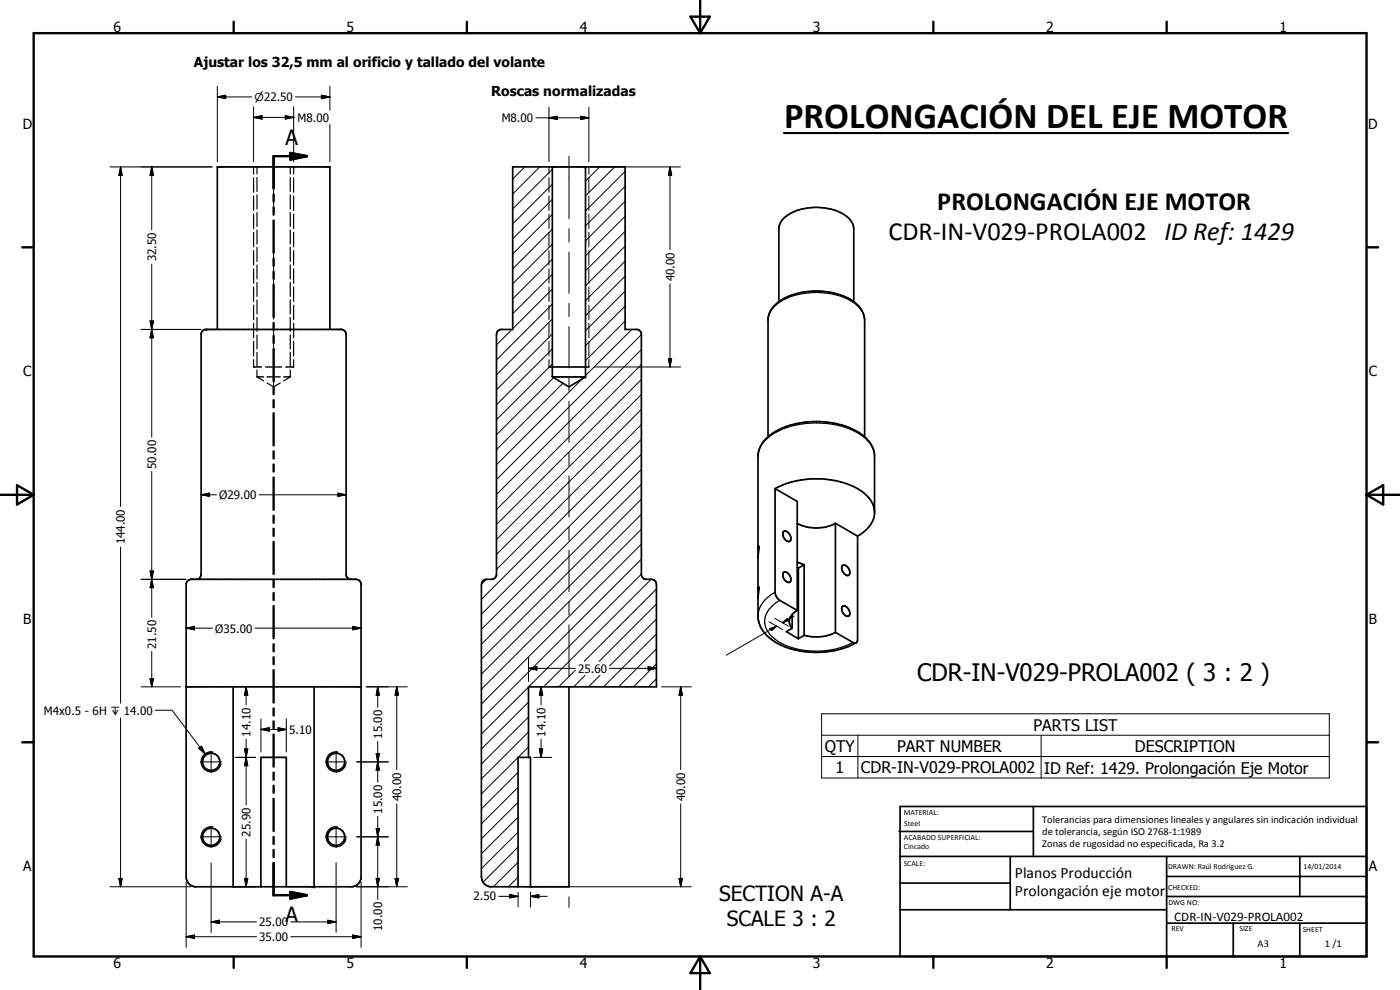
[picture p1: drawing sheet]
<svg xmlns="http://www.w3.org/2000/svg" width="420mm" height="297mm" viewBox="0 0 420 297" stroke-linecap="round" stroke-linejoin="round" font-family="sans-serif">
<g fill="none" stroke="#000" stroke-width=".51">
<path d="M165.8 50.1v63M175.7 50.1v63M65.2 98.8v-48.7h33.8v48.7M233.8 90.6v-22.4a6.1 6.1 0 0 1 4-4.4 16.9 16.9 0 0 1 16.6 1.4 4.7 4.7 0 0 1 1.8 3.5v21.9M164.7 110.1h12M165.8 113.1l5 3 4.9-3M165.8 113.1h9.9M230.5 131.1v-35.5a8.8 8.8 0 0 1 6-6.7 22 22 0 0 1 19.5 1.4 7.4 7.4 0 0 1 3.5 5.8v35M232.6 146.6v31.4l.5 1.2 .7 .8 5.5 3.1M232.6 146.6a24.6 24.6 0 0 1 10.8-2.9 30.1 30.1 0 0 1 9.9 1.2 12.7 12.7 0 0 1 8.8 6.8l.4 1.8M232.6 146.6l6.7 3.9v32.6M235 159.6a1.18 1.18 0 0 1 2 .7 1.37 1.37 0 0 1-.2 2.2 2.22 2.22 0 0 1-1.8-2.9z"/>
<path d="M239.3 157a12.4 12.4 0 0 0 11.4 0M250.7 157l6.7 3.9M250.7 157v32.7M56.3 174.3l1.1-.5h49.5l.8 .3 .4 .4 .3 .5v88.5a3.1 3.1 0 0 1-2.7 2.6h-47.2a3 3 0 0 1-2.6-3v-87.8zM58.9 173.8a1.39 1.39 0 0 0 1.5-1.2v-72.3l.2-.8 1-.7h41l1 .7 .3 .8v72l.4 1.1 1.1 .4M227.5 176.5l.1-.4-.1 9.2a10.6 10.6 0 0 0 7.3 8.4 26.6 26.6 0 0 0 22.2-.9M227.6 163.8l-.1 .4M227.6 163.8l.1 .1M227.7 163.9l-.2 3 .1 11.5M235.2 171.7a1.92 1.92 0 0 1 1.8 .9 1.92 1.92 0 0 1 0 2.1 2.11 2.11 0 0 1-1.8-3zM239.3 170.3l.3 .2M239.3 168.6l2 .8"/>
<path d="M239.6 170.5v21.1M241.3 169.4l-1.7 1.1M241.3 169.4v21.2M252.8 169.7a1.96 1.96 0 0 1 2.1 2.6l-.1 .2a1.59 1.59 0 0 1-2.1-1.4l-.1-.8zM257.4 160.9a8.5 8.5 0 0 0 5.1-6.8v-17.7a10.7 10.7 0 0 0-7.3-8 27.8 27.8 0 0 0-18.3-.8 13.3 13.3 0 0 0-9 7.2l-.4 1.6 .1 29.8M257.4 160.9v31a.88 .88 0 0 1-.5 .9 .88 .88 0 0 1-1-.1l-5.2-3M237.7 188.5l-1.7 1 3.6 2.1M237.7 184.4v4.1M239.3 183.1a3.4 3.4 0 0 0-1.9 5.1l.3 .3M241.3 190.6l-1.7 1M250.7 189.7a12.8 12.8 0 0 1-9.4 .9M252.8 181.9a1.82 1.82 0 0 1 2.2 1.7 .85 .85 0 0 1-.2 1.2 .85 .85 0 0 1-1.2-.2 2.04 2.04 0 0 1-.8-2.7z"/>
<path d="M55.9 206.1h52.5M70 206.1v60M94.3 206.1v60M170.8 206.1v60h-23.7a3 3 0 0 1-2.6-3v-87.8a1.6 1.6 0 0 1 1.5-1.5l2.1-.1 .9-1.1v-72.3l.4-1 .8-.5h3.7v-48.7h33.7v48.7h3.7l.8 .5 .4 .7v72.3a1.52 1.52 0 0 0 1.5 1.5h1.5l.8 .3 .5 .4 .2 .8v30.8h-38.4v21.1M269.8 249.5h40.3M270.1 242h140v45h-140zM270.1 257h140M303.2 257v16M310.1 242v15M350.1 257v30M390.1 257v12M78.3 266.1v-38.9h7.6v38.9"/>
<path d="M155.5 266.1v-38.9h3.7v38.9M270.1 265h33.1M270.1 273h80M350.1 277h60M350.1 269h60M350.1 263h60M370.1 277v10M390.1 277v10"/>
<circle cx="63.4" cy="228.6" r="2.6"/>
<circle cx="100.9" cy="228.6" r="2.61"/>
<circle cx="63.4" cy="251.1" r="2.6"/>
<circle cx="100.9" cy="251.1" r="2.6"/>
</g>
<g fill="#000">
<circle cx="175.7" cy="50.1" r=".25"/>
<circle cx="61.9" cy="98.8" r=".25"/>
<circle cx="175.7" cy="113.1" r=".25"/>
<circle cx="227.6" cy="176.1" r=".25"/>
<circle cx="227.6" cy="163.8" r=".25"/>
<circle cx="108.4" cy="206.1" r=".25"/>
<circle cx="94.3" cy="266.1" r=".25"/>
</g>
<g fill="none" stroke="#000" stroke-width=".35">
<path d="M76.1 50.1v2.1M76.1 53.3v4.4M76.1 58.8v4.4M77.1 50.1v2.1M77.1 53.3v4.1M77.1 58.5v4.2M87.1 50.1v2.1M87.1 53.3v4.1M87.1 58.5v4.2M88.1 50.1v2.1M88.1 53.3v4.4M88.1 58.8v4.4"/>
<path d="M76.1 64.3v4.3M76.1 69.7v4.4M76.1 75.2v4.3M77.1 63.8v4.1M77.1 69v4.2M77.1 74.2v4.2M77.1 79.5v4.2M87.1 63.8v4.1M87.1 69v4.2M87.1 74.2v4.2M87.1 79.5v4.2M88.1 64.3v4.3"/>
<path d="M88.1 69.7v4.4M88.1 75.2v4.3M76.1 80.6v4.4M76.1 86.1v4.4M76.1 91.6v4.3M76.1 97v4.3M77.1 84.8v4.1M77.1 90v4.2M77.1 95.2v4.2M87.1 84.8v4.1M87.1 90v4.2M87.1 95.2v4.2"/>
<path d="M88.1 80.6v4.4M88.1 86.1v4.4M88.1 91.6v4.3M88.1 97v4.3M230.5 96.1a8.2 8.2 0 0 1 6.2-6.8 22.7 22.7 0 0 1 19.3 1.4 6.9 6.9 0 0 1 3.5 5.4M76.1 102.4v4.4M76.1 107.9v2.2h2.4M77.1 113.1h2.1M77.1 113.1l2.1 1.2M77.1 100.5v4.2M77.1 105.7v4.2M77.1 111v2.1"/>
<path d="M79.7 110.1h4.8M80.1 113.1h4M80.1 114.9l2 1.2 2-1.2M85.1 113.1h2M87.1 113.1l-2 1.2M87.1 100.5v4.2M87.1 105.7v4.2M87.1 111v2.1M88.1 102.4v4.4M88.1 107.9v2.2h-2.4M227.5 137a8.5 8.5 0 0 1 4.7-7 26.4 26.4 0 0 1 26.8 1 7.7 7.7 0 0 1 3.5 6M232.6 177.7a8.7 8.7 0 0 0-5.1 7.1"/>
<path d="M234 180.1a7.2 7.2 0 0 0-4.4 7.6 10.2 10.2 0 0 0 7 6.3 24.5 24.5 0 0 0 19.3-1.3M63.9 225.6a3 3 0 0 0-3.5 2.5 3 3 0 0 0 2.4 3.4 3 3 0 0 0 3.5-2.4M101.4 225.6a3 3 0 0 0-3.5 2.5 3 3 0 0 0 2.5 3.5 3 3 0 0 0 3.4-2.5M63.9 248.1a3 3 0 0 0-3.5 2.4 3 3 0 0 0 2.4 3.5 3 3 0 0 0 3.5-2.4M101.4 248.1a3 3 0 0 0-3.5 2.5 3 3 0 0 0 2.5 3.4 3 3 0 0 0 3.4-2.4"/>
</g>
<g fill="none" stroke="#000" stroke-width=".3">
<path d="M65.2 29.1l2.5-.5v1zM65.2 29.1h10.4M65.2 25.9v22.6M76.1 35.2l2.5-.5v1zM76.1 35.2h12.4M76.1 32v16.5M85.6 34.7l2.5 .5-2.5 .5zM88.1 32v16.5M88.7 29.1h10.3M96.5 28.6l2.5 .5-2.5 .5zM99 25.9v7.2M99 37.3v11.2"/>
<path d="M160.8 35.3h15.9M164.7 35.3l2.5-.4v1zM164.7 32.2v16.3M174.3 34.9l2.4 .4-2.4 .6zM176.7 32.2v16.3M33 50.1h30.7M36.2 50.1l.4 2.5h-.9zM36.2 50.1v101.9M45.5 50.1l.5 2.5h-1zM45.5 50.1v18.9M82.1 46.9v17.5M157.5 50.1l-3.6 3.6"/>
<path d="M162 50.1l-8.1 8.1M164.7 50.1v2.1M164.7 53.3v4.4M164.7 58.8v4.4M165.8 59.8l-11.9 11.9M165.8 55.3l-11.9 11.9M165.8 50.8l-11.9 11.9M170.8 46.9v18.8M176.7 50.1v2.1M176.7 53.3v4.4M176.7 58.8v4.4M177.3 50.1h26.9"/>
<path d="M180 50.1l-4.3 4.2M184.5 50.1l-8.8 8.7M187.6 55.9l-11.9 11.9M187.6 51.4l-11.9 11.9M201.1 50.1l.5 2.5h-1zM201.1 50.1v24.8M45.5 79.2v52M82.1 67.4v4M82.1 74.4v14.4M164.7 64.3v4.3M164.7 69.7v4.4M164.7 75.2v4.3"/>
<path d="M165.8 77.8l-11.9 11.9M165.8 73.3l-11.9 11.8M165.8 68.7l-11.9 12M165.8 64.3l-11.9 11.9M170.8 68.6v4M170.8 75.6v12.4M176.7 64.3v4.3M176.7 69.7v4.4M176.7 75.2v4.3M187.6 78.4l-11.9 11.8M187.6 73.8l-11.9 12M187.6 69.4l-11.9 11.9"/>
<path d="M187.6 64.9l-11.9 11.9M187.6 60.4l-11.9 11.9M42.4 98.8h17.9M45 96.3h1l-.5 2.5zM45 96.3h1l-1 5h1zM45.5 98.8l.5 2.5h-1zM82.1 91.7v4.1M82.1 98.7v17.5M153.7 98.8l-4.7 4.7M164.7 80.6v4.4M164.7 86.1v4.4M164.7 91.6v4.3"/>
<path d="M164.7 97v4.3M165.8 95.7l-16.8 16.8M165.8 91.2l-16.8 16.8M165.8 86.7l-11.9 11.9M165.8 82.3l-11.9 11.8M170.8 91v4M170.8 98v12.4M176.7 80.6v4.4M176.7 86.1v4.4M176.7 91.6v4.3M176.7 97v4.3M187.6 96.3l-11.9 11.9"/>
<path d="M187.6 91.8l-11.9 11.9M187.6 87.3l-11.9 11.9M187.6 82.8l-11.9 11.9M189.6 98.8l-13.9 13.9M201.1 85.2v24.9M164.7 102.4v4.4M164.7 107.9v2.2M165.8 109.2l-16.8 16.7M165.8 104.7l-16.8 16.8M165.8 100.2l-16.8 16.8M166.1 113.3l-17.1 17.1M168.9 115l-19.9 19.9"/>
<path d="M170.8 113.4v4M174.7 113.7l-25.7 25.7M176.7 102.4v4.4M176.7 107.9v2.2M178.3 110.1h25.9M192.5 118.4l-43.5 43.5M192.5 113.9l-43.5 43.5M192.5 109.4l-43.5 43.5M192.5 104.9l-43.5 43.5M192.5 100.4l-43.5 43.5M200.6 107.6h1l-.5 2.5zM170.8 120.4v12.4"/>
<path d="M170.8 135.8v3.9M192.5 136.3l-48 48M192.5 131.8l-48 48M192.5 127.4l-43.5 43.5M192.5 122.9l-43.5 43.5M45.5 141.5v43.7M60.4 148.5l2.5-.5v.9zM60.4 148.5h4.6M77.8 148.5h26.1M101.4 148l2.5 .5-2.5 .4zM170.8 142.7v12.5M170.8 158.2v3.9"/>
<path d="M192.5 158.8l-48 48M192.5 154.3l-48 48M192.5 149.8l-48 48M192.5 145.3l-48 48M192.5 140.8l-48 48M36.2 164.2v46.8M42.4 173.8h13.4M45 171.3h1l-.5 2.5zM45 171.3l1 5h-1l1-5zM45.5 173.8l.5 2.5h-1zM146 173.8l-1.5 1.5M170.8 165.1v12.4"/>
<path d="M192.5 172.3l-33.8 33.8M192.5 167.8l-48 48M192.5 163.3l-48 47.9M195.4 173.8l-32.3 32.3M197 176.7l-21.7 21.7M45.5 195.5v10.6M55.9 188.5l2.5-.5v1zM55.9 188.5h7.9M76.5 188.5h31.9M105.9 188l2.5 .5-2.5 .5zM158.6 197.4v7.1M170.8 180.5v4"/>
<path d="M170.8 187.5v15.6M197 199.2l-6.9 6.9M197 194.7l-11.4 11.4M197 190.2l-15.9 15.9M197 185.7l-14 14.1M197 181.2l-17.2 17.2M197 197.4v7.1M230.8 186.6l4.1 2.3M230.9 188.7l2.2-.8-1.5 1.2zM232.6 185.5l4 2.4M233.1 187.9l-15.1 8.7M234.8 186.9l1.5-1.3 .6 .5z"/>
<path d="M238.4 184.8l-3.6 2.1M36.2 215.4v50.7M42.4 206.1h11.9M45 203.6h1l-.5 2.5zM46.6 213.1h5l9.9 13.1M73.9 206.1l.5 2.5h-1zM73.9 206.1v5.4M78.3 218.9l2.5-.5v1zM78.3 218.9h7.7M78.3 215.7v9.9M83.5 218.4l2.4 .5-2.4 .5zM85.9 215.7v9.9"/>
<path d="M110 206.1h12.2M113.4 206.1l.5 2.5h-1zM113.4 206.1v6.1M119.1 206.1l.5 2.5h-1zM119.1 206.1v24.8M158.6 200.5l2.5-.5v1zM158.6 219.6l-14.1 14.1M158.6 215.1l-14.1 14.1M158.6 210.7l-14.1 14M158.6 206.2l-14.1 14.1M158.6 200.5h14.1M162.4 206.1l.5 2.5h-1z"/>
<path d="M162.4 206.1v5.4M172.7 201.1l-5 5M175.6 202.6l-3.4 3.5M180.1 202.6l-3.5 3.5M183 200.5h14M194.5 200l2.5 .5-2.5 .5zM197 203.7l-2.4 2.4M198.6 206.1h8.9M204.3 206.1l.5 2.5h-1zM204.3 206.1v24.8M246.6 214.2h152.3v19.2h-152.3zM59.6 224.5l.8-.6 1.1 2.3z"/>
<path d="M60.2 228.6h6.3M63.4 225.4v6.4M70.7 227.2h6M73.4 224.7h1l-.5 2.5zM73.9 227.2l.5 2.5h-1zM73.9 221.8v19.7M97.7 228.6h6.3M100.9 225.4v6.4M107 228.6h9.5M112.9 226.1h1l-.5 2.5zM113.4 228.6l.5 2.5h-1zM113.4 222.5v12.2"/>
<path d="M155.5 236.2l-11 11M155.5 231.7l-11 11M158.6 224.1l-14.1 14.1M160.2 227.2h5.4M161.9 224.7h1l-.5 2.5zM162.4 221.8v5.4M246.6 220.6h152.3M246.6 227h152.3M257.5 220.6v12.8M312.5 220.6v12.8M60.2 251.1h6.3M63.4 247.9v6.4"/>
<path d="M63.4 258.9v20.9M73.9 251.8v14.3M97.7 251.1h6.3M100.9 247.9v6.4M100.9 258.9v20.9M107 251.1h9.5M112.9 248.6h1l-.5 2.5zM113.4 251.1l.5 2.5h-1zM113.4 245v24.9M119.1 241.2v24.9M155.5 258.7l-7.4 7.4M155.5 254.2l-10.5 10.5"/>
<path d="M155.5 249.7l-11 10.9M155.5 245.2l-11 11M155.5 240.7l-11 11M204.3 241.2v24.9M33 266.1h24.3M35.7 263.6h.9l-.4 2.5zM55.9 264.7v19.5M63.4 276.6l2.5-.5v1zM63.4 276.6h13.6M70.7 266.1h6M73.4 263.6h1l-.5 2.5zM87.3 276.6h13.6"/>
<path d="M98.4 276.1l2.5 .5-2.5 .5zM107 266.1h15.2M108.4 264.7v19.5M112.9 263.6h1l-.5 2.5zM118.6 263.6h1l-.5 2.5zM149.7 268.9h5.8M153 268.4l2.5 .5-2.5 .5zM155.5 263.2l-2.9 2.9M155.5 267.7v4.4M157 266.1h13.6M159.2 268.9l2.5-.5v1zM159.2 268.9h5"/>
<path d="M159.2 267.7v4.4M170.8 269.1v3.1M170.8 266.1h36.7M203.8 263.6h1l-.5 2.5zM55.9 281.1l2.5-.6v1.1zM55.9 281.1h21.1M87.3 281.1h21.1M105.9 280.5l2.5 .6-2.5 .5z"/>
</g>
<g fill="none" stroke="#000" stroke-width=".71">
<path d="M10.1 9.9h400v277.1h-400zM70.1 6.5v3.4M140.1 6.5v3.4M207.2 5h5.8l-2.9 4.9zM210.1 0v9.9M280.1 6.5v3.4M350.1 6.5v3.4M82.1 58.3v2.2M87.1 45.9l5 1-5 1zM92.1 46.9h-10v9.7M6.7 74.2h3.4M82.1 62.2v2.2"/>
<path d="M82.1 66.2v9.6M82.1 77.6v2.2M410.1 74.2h3.5M82.1 81.5v2.2M82.1 85.4v9.7M82.1 96.9v2.1M82.1 100.8v2.1M82.1 104.7v9.7M82.1 116.2v2.1M82.1 120.1v2.1M82.1 124v9.6M82.1 135.4v2.2"/>
<path d="M82.1 139.4v2.1M.1 148.5h10M5.1 145.6l5 2.9-5 2.9zM82.1 143.3v9.7M82.1 154.7v2.1M82.1 158.6v2.2M410.1 148.5h10M410.1 148.5l5-2.9v5.8zM82.1 162.6v9.6M82.1 174v2.1M82.1 177.9v2.1M82.1 181.8v9.7"/>
<path d="M82.1 193.3v2.1M82.1 197.2v2.1M82.1 201.1v9.7M82.1 212.6v2.1M82.1 216.5v2.1M6.7 222.7h3.4M82.1 220.4v9.6M82.1 231.8v2.2M82.1 235.8v2.1M82.1 239.6v9.7M410.1 222.7h3.5M82.1 251.1v2.1"/>
<path d="M82.1 255v2.2M82.1 259v9.6h10M87.1 267.6l5 1-5 1zM70.1 287v3.4M140.1 287v3.4M210.1 287v10M210.1 287l2.9 5h-5.8zM280.1 287v3.4M350.1 287v3.4"/>
</g>
<g fill="#000">
<path d="M65.2 29.1l2.5-.5v1zM76.1 35.2l2.5-.5v1zM85.6 34.7l2.5 .5-2.5 .5zM96.5 28.6l2.5 .5-2.5 .5zM164.7 35.3l2.5-.4v1zM174.3 34.9l2.4 .4-2.4 .6zM36.2 50.1l.4 2.5h-.9zM45.5 50.1l.5 2.5h-1zM87.1 45.9l5 1-5 1zM201.1 50.1l.5 2.5h-1zM45 96.3h1l-.5 2.5zM45.5 98.8l.5 2.5h-1z"/>
<path d="M200.6 107.6h1l-.5 2.5zM60.4 148.5l2.5-.5v.9zM101.4 148l2.5 .5-2.5 .4zM45 171.3h1l-.5 2.5zM45.5 173.8l.5 2.5h-1zM55.9 188.5l2.5-.5v1zM105.9 188l2.5 .5-2.5 .5zM230.9 188.7l2.2-.8-1.5 1.2zM234.8 186.9l1.5-1.3 .6 .5zM45 203.6h1l-.5 2.5zM73.9 206.1l.5 2.5h-1zM78.3 218.9l2.5-.5v1z"/>
<path d="M83.5 218.4l2.4 .5-2.4 .5zM113.4 206.1l.5 2.5h-1zM119.1 206.1l.5 2.5h-1zM158.6 200.5l2.5-.5v1zM162.4 206.1l.5 2.5h-1zM194.5 200l2.5 .5-2.5 .5zM204.3 206.1l.5 2.5h-1zM59.6 224.5l.8-.6 1.1 2.3zM73.4 224.7h1l-.5 2.5zM73.9 227.2l.5 2.5h-1zM112.9 226.1h1l-.5 2.5zM113.4 228.6l.5 2.5h-1z"/>
<path d="M161.9 224.7h1l-.5 2.5zM112.9 248.6h1l-.5 2.5zM113.4 251.1l.5 2.5h-1zM35.7 263.6h.9l-.4 2.5zM63.4 276.6l2.5-.5v1zM73.4 263.6h1l-.5 2.5zM87.1 267.6l5 1-5 1zM98.4 276.1l2.5 .5-2.5 .5zM112.9 263.6h1l-.5 2.5zM118.6 263.6h1l-.5 2.5zM153 268.4l2.5 .5-2.5 .5zM159.2 268.9l2.5-.5v1z"/>
<path d="M203.8 263.6h1l-.5 2.5zM55.9 281.1l2.5-.6v1.1zM105.9 280.5l2.5 .6-2.5 .5z"/>
</g>
<path d="M235.3 39.9h151.3" fill="none" stroke="#000" stroke-width=".63"/>
<text font-size="11" x="235.3" y="38.4">PROLONGACIÓN DEL EJE MOTOR</text>
<g font-size="7.9">
<text x="281.3" y="63">PROLONGACIÓN EJE MOTOR</text>
<text x="266.6" y="72">CDR-IN-V029-PROLA002 ID Ref: 1429</text>
</g>
<text font-size="7.2" x="275.3" y="204.5">CDR-IN-V029-PROLA002 ( 3 : 2 )</text>
<g font-size="6.3">
<text x="85.7" y="43.4">A</text>
<text x="215.8" y="270.3">SECTION A-A</text>
<text x="85.7" y="276.7">A</text>
<text x="218.1" y="277.8">SCALE 3 : 2</text>
</g>
<g font-size="4.8">
<text x="310.2" y="219.2">PARTS LIST</text>
<text x="247.5" y="225.6">QTY</text>
<text x="269.2" y="225.6">PART NUMBER</text>
<text x="340.6" y="225.6">DESCRIPTION</text>
<text x="250.7" y="232">1</text>
<text x="258.3" y="232">CDR-IN-V029-PROLA002</text>
<text x="313.4" y="232.2">ID Ref: 1429. Prolongación Eje Motor</text>
</g>
<g font-size="4.7">
<text x="304.6" y="263.5">Planos Producción</text>
<text x="304.6" y="268.9">Prolongación eje motor</text>
</g>
<g font-size="4.2">
<text x="34" y="9.6">6</text>
<text x="104" y="9.6">5</text>
<text x="174" y="9.6">4</text>
<text x="244" y="9.6">3</text>
<text x="314" y="9.6">2</text>
<text x="384" y="9.6">1</text>
<text x="6.8" y="38.7">D</text>
<text x="410.6" y="38.7">D</text>
<text x="7" y="112.9">C</text>
<text x="410.8" y="112.9">C</text>
<text x="7" y="187.1">B</text>
<text x="410.8" y="187.1">B</text>
<text x="7" y="261.4">A</text>
<text x="410.8" y="261.4">A</text>
<text x="34" y="290.4">6</text>
<text x="104" y="290.4">5</text>
<text x="174" y="290.4">4</text>
<text x="244" y="290.4">3</text>
<text x="314" y="290.4">2</text>
<text x="384" y="290.4">1</text>
</g>
<g font-size="4.1">
<text x="58.2" y="20">Ajustar los 32,5 mm al orificio y tallado del volante</text>
<text x="147.4" y="28.7">Roscas normalizadas</text>
</g>
<text font-size="3.9" x="352.4" y="276.3">CDR-IN-V029-PROLA002</text>
<g font-size="3.5">
<text x="89.3" y="36.5">M8.00</text>
<text x="150.6" y="36.7">M8.00</text>
<text x="46.9" y="78.4" transform="rotate(-90 46.9 78.4)">32.50</text>
<text x="202.4" y="84.5" transform="rotate(-90 202.4 84.5)">40.00</text>
<text x="46.9" y="140.7" transform="rotate(-90 46.9 140.7)">50.00</text>
<text x="65.8" y="149.8">Ø29.00</text>
<text x="37.5" y="163.4" transform="rotate(-90 37.5 163.4)">144.00</text>
<text x="64.6" y="189.9">Ø35.00</text>
<text x="46.9" y="194.7" transform="rotate(-90 46.9 194.7)">21.50</text>
<text x="173.5" y="201.8">25.60</text>
<text x="13.2" y="214.4">M4x0.5 - 6H x 14.00</text>
<text x="75.2" y="221" transform="rotate(-90 75.2 221)">14.10</text>
<text x="86.8" y="220.1">5.10</text>
<text x="114.7" y="221.7" transform="rotate(-90 114.7 221.7)">15.00</text>
<text x="163.7" y="221" transform="rotate(-90 163.7 221)">14.10</text>
<text x="114.7" y="244.2" transform="rotate(-90 114.7 244.2)">15.00</text>
<text x="120.4" y="240.5" transform="rotate(-90 120.4 240.5)">40.00</text>
<text x="205.6" y="240.5" transform="rotate(-90 205.6 240.5)">40.00</text>
<text x="75.2" y="251" transform="rotate(-90 75.2 251)">25.90</text>
<text x="142.1" y="270.2">2.50</text>
<text x="77.8" y="277.9">25.00</text>
<text x="114.7" y="279.4" transform="rotate(-90 114.7 279.4)">10.00</text>
<text x="77.8" y="282.3">35.00</text>
</g>
<text font-size="3.3" x="76.4" y="30.3">n22.50</text>
<g font-size="3.1">
<text x="312.7" y="246.8">Tolerancias para dimensiones lineales y angulares sin indicación individual</text>
<text x="312.7" y="250.4">de tolerancia, según ISO 2768-1:1989</text>
<text x="312.7" y="254">Zonas de rugosidad no especificada, Ra 3.2</text>
<text x="377.4" y="284.1">A3</text>
<text x="397.6" y="284.2">1 /1</text>
</g>
<g font-size="2.4">
<text x="271.2" y="244.4">MATERIAL:</text>
<text x="271.3" y="252">ACABADO SUPERFICIAL:</text>
<text x="271.4" y="247.9">Steel</text>
<text x="271.3" y="254.6">Cincado</text>
<text x="271.2" y="259.7">SCALE:</text>
<text x="350.6" y="260.8">DRAWN: Raúl Rodríguez G.</text>
<text x="391.2" y="260.6">14/01/2014</text>
<text x="350.6" y="267">CHECKED:</text>
<text x="350.6" y="271.4">DWG NO:</text>
<text x="351.6" y="279.3">REV</text>
<text x="372" y="279.4">SIZE</text>
<text x="391" y="279.6">SHEET</text>
</g>
</svg>
